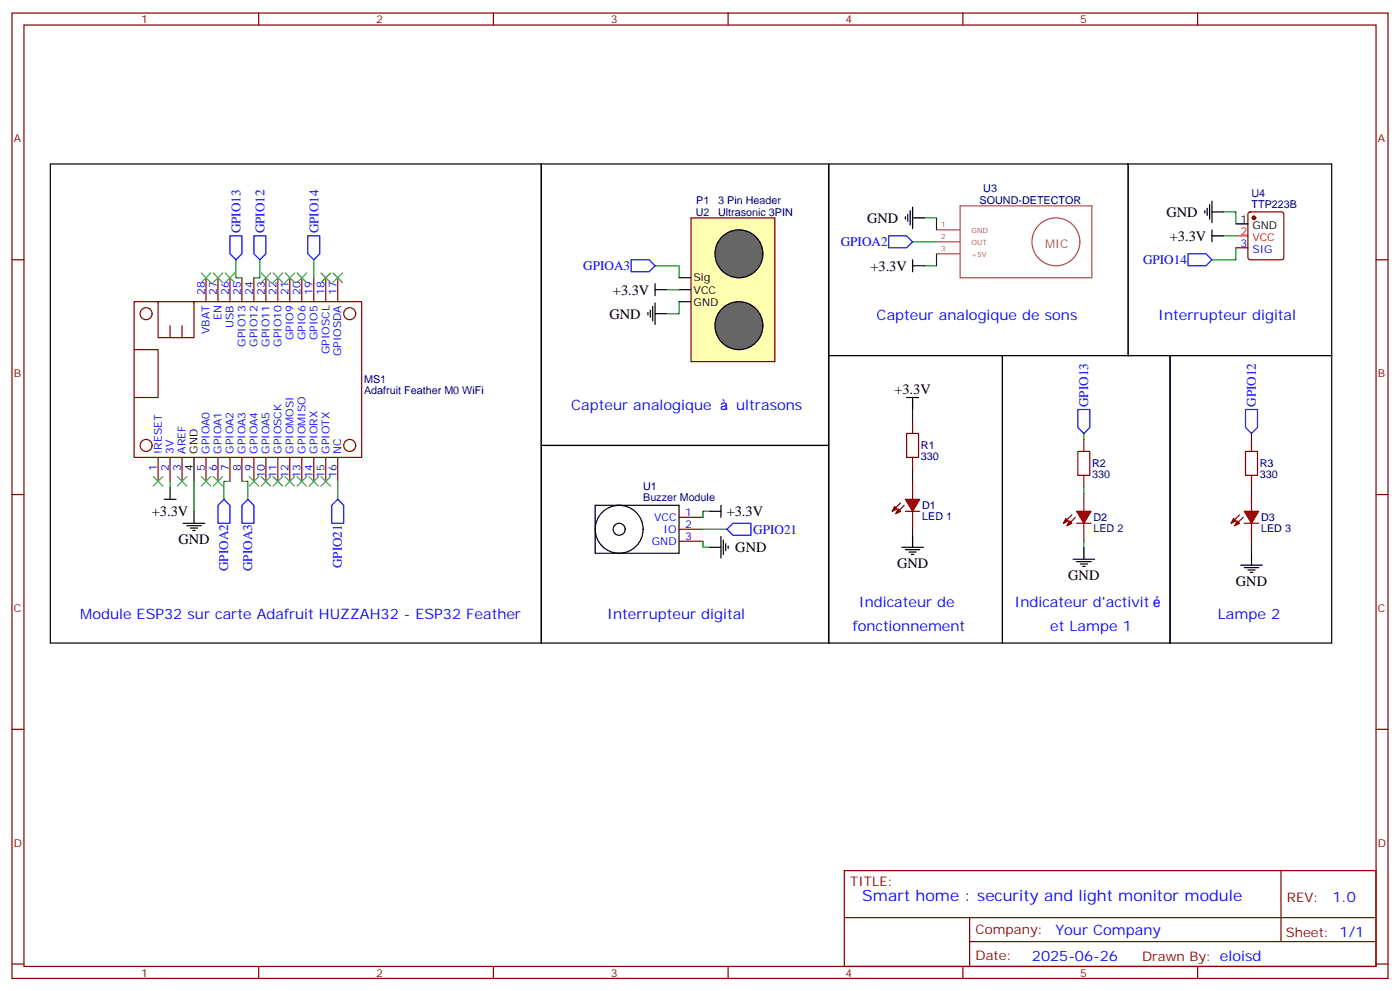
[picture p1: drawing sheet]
<svg xmlns="http://www.w3.org/2000/svg" width="412mm" height="292mm" viewBox="0 0 412 292" stroke-linecap="round" stroke-linejoin="round" font-family="sans-serif">
<g fill="none" stroke="#870000" stroke-width=".35">
<path d="M3.5 3.8h405.4v284.4h-405.4zM7.1 7.4h398.2v277.3h-398.2zM76.2 3.8v3.6M145.3 3.8v3.6M214.5 3.8v3.6M283.6 3.8v3.6M352.8 3.8v3.6M3.5 76.5h3.6M364.1 73h3.5M367.8 62.6l.5-.2h9.2l.5 .2 .2 .5v12.7l-.3 .5-.4 .2h-9.2l-.5-.2-.2-.5v-12.7zM405.3 76.5h3.6M46.6 88.9h59.9v45.8h-67v-45.8h7.1v10.5h10.5v-10.5"/>
<path d="M50.1 95.9v3.5M53.6 95.9v3.5M60.7 81.8v7.1M64.2 81.8v7.1M67.7 81.8v7.1M71.3 81.8v7.1M74.8 81.8v7.1M78.3 81.8v7.1M81.8 81.8v7.1M85.4 81.8v7.1M88.9 81.8v7.1M92.4 81.8v7.1"/>
<path d="M96 81.8v7.1M99.5 81.8v7.1M39.5 103h7.1v14.1h-7.1M46.6 134.7v7.1M50.1 134.7v7.1M53.6 134.7v7.1M60.7 134.7v7.1M64.2 134.7v7.1M67.7 134.7v7.1M71.3 134.7v7.1M74.8 134.7v7.1M78.3 134.7v7.1"/>
<path d="M81.8 134.7v7.1M85.4 134.7v7.1M88.9 134.7v7.1M92.4 134.7v7.1M96 134.7v7.1M99.5 134.7v7.1M3.5 145.7h3.6M200 152.4h7.1M200 155.9h7.1M200 159.4h7.1M405.3 145.7h3.6M3.5 214.8h3.6"/>
<path d="M405.3 214.8h3.6M248.7 256.4h156.6v28.3h-156.6zM377.3 256.5v20.8M248.7 270.3h156.5M285.6 277.3h119.6M285.6 270.3v14.1M3.5 284h3.6M76.2 284.7v3.5M145.3 284.7v3.5M214.5 284.7v3.5M283.6 284.7v3.5M352.8 284.7v3.5"/>
<path d="M405.3 284h3.6"/>
<circle cx="43" cy="92.4" r="1.76"/>
<circle cx="103" cy="92.4" r="1.76"/>
<circle cx="43" cy="131.2" r="1.76"/>
<circle cx="103" cy="131.2" r="1.76"/>
</g>
<g fill="none" stroke="#000" stroke-width=".35">
<path d="M357 59.2v6.4M266.7 63.8v.7M267.4 63.1v2.1M268.1 62.1v4.2M268.8 64.2h3.5M268.8 61v6.3M268.8 76.5v3.5M268.8 78.3h3.5M354.9 62.1v.7M355.6 61.3v2.2M356.3 60.3v4.2M357 62.4h3.5"/>
<path d="M357 67.7v3.5M357 69.5h3.5M364.1 65.9h3.5M190.9 92v.7M191.6 91.3v2.2M192.3 90.3v4.2M193 92.4h3.5M193 83.6v3.5M193 89.2v6.4M193 85.3h3.5M267.1 117.1h3.5M268.8 117.1v3.5"/>
<path d="M57.1 134.7v7.1M48.3 147.1h3.6M50.1 143.5v3.6M54 154.1h6.3M55 154.8h4.3M56.1 155.5h2.1M56.8 156.2h.7M57.1 150.6v3.5M175.3 148.8h24.7v14.1h-24.7zM208.8 150.6h3.6M212.4 148.8v3.6M212.4 158v6.4"/>
<path d="M213.1 159.1v4.2M268.8 157.7v3.5M208.8 161.2h3.6M213.8 160.1v2.1M214.5 160.8v.7M265.6 161.2h6.4M266.7 161.9h4.2M267.8 162.6h2.1M268.5 163.3h.7"/>
<circle cx="182.4" cy="155.9" r="7.1"/>
<circle cx="182.4" cy="155.9" r="1.76"/>
</g>
<g fill="none" stroke="#008700" stroke-width=".35">
<path d="M69.5 76.5v5.3h1.8M76.6 76.5v5.3h-1.8M92.4 76.5v5.3M268.8 71.2h7.1M272.3 64.2h3.6v3.5M275.9 74.8v3.5h-3.6M360.5 62.4h3.6v3.5M360.5 69.5h3.6M364.1 73v3.5h-7.1M50.1 141.8v1.7M57.1 141.8v8.8M67.7 141.8h-1.7v5.3"/>
<path d="M71.3 141.8h1.7v5.3M99.5 141.8v5.3M207.1 159.4v1.8h1.7M207.1 155.9h7M208.8 150.6h-1.7v1.8"/>
</g>
<path d="M67.7 69.5h3.6v5.3l-1.8 1.7-1.8-1.7zM74.8 69.5h3.5v5.3l-1.7 1.7-1.8-1.7zM90.7 69.5h3.5v5.3l-1.8 1.7-1.7-1.7zM185.9 76.5h5.3l1.8 1.8-1.8 1.7h-5.3zM261.8 69.5h5.3l1.7 1.7-1.7 1.8h-5.3zM350 74.8h5.2l1.8 1.7-1.8 1.8h-5.2zM317.5 120.6h3.5v5.3l-1.7 1.8-1.8-1.8zM366.9 120.6h3.5v5.3l-1.7 1.8-1.8-1.8zM66 147.1l1.7 1.7v5.3h-3.5v-5.3zM73 147.1l1.8 1.7v5.3h-3.5v-5.3zM99.5 147.1l1.7 1.7v5.3h-3.5v-5.3zM214.1 155.9l1.8-1.8h5.3v3.6h-5.3z" fill="none" stroke="#00f" stroke-width=".35"/>
<g fill="none" stroke="#a64a4a" stroke-width=".35">
<path d="M275.9 67.7h6.9M275.9 71.2h6.9M275.9 74.8h6.9M282.8 60.6h38.8v21.2h-38.8z"/>
<circle cx="311" cy="71.2" r="7.1"/>
</g>
<circle cx="369.4" cy="64.2" r=".53" fill="#870000" stroke="#870000" stroke-width=".35"/>
<path d="M364.1 69.5h3.5" fill="none" stroke="#f00" stroke-width=".35"/>
<g fill="none" stroke="#3c3" stroke-width=".35">
<path d="M59.3 80.4l2.8 2.8M62.1 80.4l-2.8 2.8M62.8 80.4l2.8 2.8M65.6 80.4l-2.8 2.8M66.3 80.4l2.8 2.8M69.1 80.4l-2.8 2.8M76.9 80.4l2.8 2.8M79.7 80.4l-2.8 2.8M80.4 80.4l2.9 2.8M83.3 80.4l-2.9 2.8M84 80.4l2.8 2.8M86.8 80.4l-2.8 2.8"/>
<path d="M87.5 80.4l2.8 2.8M90.3 80.4l-2.8 2.8M94.5 80.4l2.9 2.8M97.4 80.4l-2.9 2.8M98.1 80.4l2.8 2.8M100.9 80.4l-2.8 2.8M45.2 140.4l2.8 2.8M48 140.4l-2.8 2.8M52.2 140.4l2.8 2.8M55 140.4l-2.8 2.8M59.3 140.4l2.8 2.8M62.1 140.4l-2.8 2.8"/>
<path d="M62.8 140.4l2.8 2.8M65.6 140.4l-2.8 2.8M73.4 140.4l2.8 2.8M76.2 140.4l-2.8 2.8M76.9 140.4l2.8 2.8M79.7 140.4l-2.8 2.8M80.4 140.4l2.9 2.8M83.3 140.4l-2.9 2.8M84 140.4l2.8 2.8M86.8 140.4l-2.8 2.8M87.5 140.4l2.8 2.8M90.3 140.4l-2.8 2.8"/>
<path d="M91 140.4l2.8 2.8M93.8 140.4l-2.8 2.8M94.5 140.4l2.9 2.8M97.4 140.4l-2.9 2.8"/>
</g>
<path d="M203.6 64.2h24.6v42.3h-24.6z" fill="#ffffb0" stroke="#800000" stroke-width=".35"/>
<path d="M200 81.8h3.6M200 85.3h3.6M200 88.9h3.6" fill="none" stroke="#000" stroke-width=".35"/>
<g fill="#666" stroke="#000" stroke-width=".35">
<circle cx="217.7" cy="74.8" r="7.1"/>
<circle cx="217.7" cy="95.9" r="7.1"/>
</g>
<path d="M193 78.3h7v3.5M196.5 85.3h3.5M200 88.9v3.5h-3.5" fill="none" stroke="#008700" stroke-width=".35"/>
<g fill="none" stroke="#000" stroke-width=".35">
<path d="M14.8 48.3h144.7v141.1h-144.7zM159.5 48.3h84.6v82.9h-84.6zM244.1 48.3h88.2v56.4h-88.2zM332.3 48.3h60v56.4h-60zM244.1 104.7h51.2v84.7h-51.2zM295.3 104.7h49.4v84.7h-49.4zM344.7 104.7h47.6v84.7h-47.6zM159.5 131.2h84.6v58.2h-84.6zM316.1 164.7h6.3M317.1 165.4h4.3M318.2 166.1h2.1M318.9 166.8h.7"/>
<path d="M319.3 161.2v3.5M365.5 166.5h6.3M366.5 167.2h4.3M367.6 167.9h2.1M368.3 168.6h.7M368.7 162.9v3.6"/>
</g>
<path d="M267.1 127.7h3.5v7h-3.5z" fill="none" stroke="#870000" stroke-width=".35"/>
<circle cx="268.8" cy="134.7" r=".18" fill="#870000" stroke-dasharray="2.1 2.1"/>
<path d="M268.8 124.1v3.6M268.8 134.7v3.6M317.5 133h3.5v7h-3.5z" fill="none" stroke="#870000" stroke-width=".35"/>
<circle cx="319.3" cy="140" r=".18" fill="#870000" stroke-dasharray="2.1 2.1"/>
<path d="M319.3 129.4v3.6M366.9 133h3.5v7h-3.5zM319.3 140v3.5" fill="none" stroke="#870000" stroke-width=".35"/>
<circle cx="368.7" cy="140" r=".18" fill="#870000" stroke-dasharray="2.1 2.1"/>
<path d="M368.7 129.4v3.6M268.8 141.8v5.3M368.7 140v3.5" fill="none" stroke="#870000" stroke-width=".35"/>
<path d="M266.7 147.1h4.2l-2.1 3.5z" fill="#f00" stroke="#870000" stroke-width=".35"/>
<path d="M265.3 148.1l-2.5 2.5M266.3 148.8l-2.4 2.5M266.7 150.6h4.2M268.8 150.6v5.3M319.3 145.3v5.3" fill="none" stroke="#870000" stroke-width=".35"/>
<g fill="#870000" stroke="#870000" stroke-width=".35">
<path d="M263.5 149.2l.7 .7-1.4 .7z"/>
<path d="M264.6 149.9l.7 .7-1.4 .7z"/>
</g>
<path d="M317.1 150.6h4.3l-2.1 3.5z" fill="#f00" stroke="#870000" stroke-width=".35"/>
<path d="M315.7 151.7l-2.4 2.4M316.8 152.4l-2.5 2.4M317.1 154.1h4.3M319.3 154.1v5.3M368.7 145.3v5.3" fill="none" stroke="#870000" stroke-width=".35"/>
<g fill="#870000" stroke="#870000" stroke-width=".35">
<path d="M314 152.7l.7 .7-1.4 .7z"/>
<path d="M315 153.4l.7 .7-1.4 .7z"/>
</g>
<path d="M366.5 150.6h4.3l-2.1 3.5z" fill="#f00" stroke="#870000" stroke-width=".35"/>
<path d="M365.1 151.7l-2.4 2.4M366.2 152.4l-2.5 2.4M366.5 154.1h4.3M368.7 154.1v5.3" fill="none" stroke="#870000" stroke-width=".35"/>
<g fill="#870000" stroke="#870000" stroke-width=".35">
<path d="M363.4 152.7l.7 .7-1.4 .7z"/>
<path d="M364.4 153.4l.7 .7-1.4 .7z"/>
</g>
<path d="M268.8 120.6v3.5M268.8 138.3v3.5M319.3 127.7v1.7M368.7 127.7v1.7M268.8 155.9v1.8M319.3 143.5v1.8M319.3 159.4v1.8M368.7 143.5v1.8M368.7 159.4v3.5" fill="none" stroke="#008700" stroke-width=".35"/>
<text font-size="4.6" fill="#00f" x="254" y="265.3">Smart home : security and light monitor module</text>
<g font-size="4.2">
<text x="255.4" y="65.6">GND</text>
<text x="343.6" y="63.8">GND</text>
<text x="344.6" y="70.9">+3.3V</text>
<text x="256.4" y="79.7">+3.3V</text>
<text x="180.5" y="86.8">+3.3V</text>
<text x="179.6" y="93.8">GND</text>
<text x="263.4" y="116">+3.3V</text>
<text x="44.7" y="152">+3.3V</text>
<text x="214.1" y="152">+3.3V</text>
<text x="52.6" y="160.2">GND</text>
<text x="216.6" y="162.6">GND</text>
<text x="264.2" y="167.3">GND</text>
<text x="314.7" y="170.8">GND</text>
<text x="364.1" y="172.5">GND</text>
</g>
<g font-size="4.2" fill="#00f">
<text x="258.2" y="94.2">Capteur analogique de sons</text>
<text x="341.1" y="94.2">Interrupteur digital</text>
<text x="168.3" y="120.6">Capteur analogique</text>
<text x="216.9" y="120.6">ultrasons</text>
<text x="252.9" y="178.8">Indicateur de</text>
<text x="298.8" y="178.8">Indicateur d'activit</text>
<text x="23.6" y="182.4">Module ESP32 sur carte Adafruit HUZZAH32 - ESP32 Feather</text>
<text x="178.9" y="182.4">Interrupteur digital</text>
<text x="251.2" y="185.9">fonctionnement</text>
<text x="309.4" y="185.9">et Lampe 1</text>
<text x="358.8" y="182.4">Lampe 2</text>
<text x="392.5" y="265.7">1.0</text>
<text x="310.9" y="275.3">Your Company</text>
<text x="304" y="283.1">2025-06-26</text>
</g>
<g font-size="3.9" fill="#00f">
<text x="70.9" y="68.8" transform="rotate(-90 70.9 68.8)">GPIO13</text>
<text x="77.9" y="68.8" transform="rotate(-90 77.9 68.8)">GPIO12</text>
<text x="93.8" y="68.8" transform="rotate(-90 93.8 68.8)">GPIO14</text>
<text x="247.7" y="72.5">GPIOA2</text>
<text x="336.7" y="77.8">GPIO14</text>
<text x="171.8" y="79.5">GPIOA3</text>
<text x="320.6" y="119.9" transform="rotate(-90 320.6 119.9)">GPIO13</text>
<text x="369.9" y="119.8" transform="rotate(-90 369.9 119.8)">GPIO12</text>
<text x="221.9" y="157.2">GPIO21</text>
<text x="100.7" y="167.4" transform="rotate(-90 100.7 167.4)">GPIO21</text>
<text x="67.2" y="168.2" transform="rotate(-90 67.2 168.2)">GPIOA2</text>
<text x="74.3" y="168.2" transform="rotate(-90 74.3 168.2)">GPIOA3</text>
</g>
<g font-size="3.9" fill="#800">
<text x="250.5" y="261">TITLE:</text>
<text x="379.1" y="265.7">REV:</text>
<text x="287.4" y="275.2">Company:</text>
<text x="378.7" y="275.8">Sheet: 1/1</text>
<text x="287.4" y="282.9">Date:</text>
<text x="336.4" y="283">Drawn By: eloisd</text>
</g>
<text font-size="3.5" fill="#a54b4b" x="307.9" y="73">MIC</text>
<g font-size="3.2" fill="#800">
<text x="41.6" y="6.8">1</text>
<text x="110.8" y="6.8">2</text>
<text x="179.9" y="6.8">3</text>
<text x="249.1" y="6.8">4</text>
<text x="318.2" y="6.8">5</text>
<text x="4.1" y="41.9">A</text>
<text x="405.9" y="41.9">A</text>
<text x="4.1" y="111.1">B</text>
<text x="405.9" y="111.1">B</text>
<text x="4.1" y="180.2">C</text>
<text x="405.9" y="180.2">C</text>
<text x="4.1" y="249.4">D</text>
<text x="405.9" y="249.4">D</text>
<text x="41.6" y="287.7">1</text>
<text x="110.8" y="287.7">2</text>
<text x="179.9" y="287.7">3</text>
<text x="249.1" y="287.7">4</text>
<text x="318.2" y="287.7">5</text>
</g>
<g font-size="3.2" fill="#000080">
<text x="289.6" y="56.5">U3</text>
<text x="368.7" y="58">U4</text>
<text x="205" y="63.5">U2</text>
<text x="205.1" y="60">P1</text>
<text x="211.5" y="63.5">Ultrasonic 3PIN</text>
<text x="211.6" y="60">3 Pin Header</text>
<text x="288.5" y="60">SOUND-DETECTOR</text>
<text x="368.7" y="61.2">TTP223B</text>
<text x="107.2" y="112.9">MS1</text>
<text x="107.2" y="116.1">Adafruit Feather M0 WiFi</text>
<text x="271.3" y="135.5">330</text>
<text x="271.3" y="132.3">R1</text>
<text x="321.7" y="137.6">R2</text>
<text x="371.1" y="137.6">R3</text>
<text x="321.7" y="140.8">330</text>
<text x="371.1" y="140.8">330</text>
<text x="189.5" y="147.6">Buzzer Module</text>
<text x="189.5" y="144.5">U1</text>
<text x="271.6" y="150">D1</text>
<text x="271.6" y="153.1">LED 1</text>
<text x="322.1" y="153.5">D2</text>
<text x="371.5" y="153.5">D3</text>
<text x="322.1" y="156.7">LED 2</text>
<text x="371.5" y="156.7">LED 3</text>
</g>
<g font-size="3.2">
<text x="365.4" y="65.6">1</text>
<text x="368.9" y="67.3">GND</text>
<text x="204.3" y="82.9">Sig</text>
<text x="204.3" y="86.5">VCC</text>
<text x="204.3" y="90">GND</text>
<text x="58.2" y="133.7" transform="rotate(-90 58.2 133.7)">GND</text>
<text x="56.8" y="138.9" transform="rotate(-90 56.8 138.9)">4</text>
</g>
<g font-size="3.2" fill="#f00">
<text x="365.4" y="69.1">2</text>
<text x="368.9" y="70.9">VCC</text>
</g>
<g font-size="3.2" fill="#00f">
<text x="365.4" y="72.6">3</text>
<text x="368.9" y="74.4">SIG</text>
<text x="60.3" y="86.7" transform="rotate(-90 60.3 86.7)">28</text>
<text x="63.9" y="86.7" transform="rotate(-90 63.9 86.7)">27</text>
<text x="67.4" y="86.7" transform="rotate(-90 67.4 86.7)">26</text>
<text x="70.9" y="86.7" transform="rotate(-90 70.9 86.7)">25</text>
<text x="74.4" y="86.7" transform="rotate(-90 74.4 86.7)">24</text>
<text x="78" y="86.7" transform="rotate(-90 78 86.7)">23</text>
<text x="81.5" y="86.7" transform="rotate(-90 81.5 86.7)">22</text>
<text x="85" y="86.7" transform="rotate(-90 85 86.7)">21</text>
<text x="88.5" y="86.7" transform="rotate(-90 88.5 86.7)">20</text>
<text x="92.1" y="86.7" transform="rotate(-90 92.1 86.7)">19</text>
<text x="95.6" y="86.7" transform="rotate(-90 95.6 86.7)">18</text>
<text x="99.1" y="86.7" transform="rotate(-90 99.1 86.7)">17</text>
<text x="65.3" y="94.3" transform="rotate(-90 65.3 94.3)">EN</text>
<text x="61.7" y="98.4" transform="rotate(-90 61.7 98.4)">VBAT</text>
<text x="68.8" y="96.6" transform="rotate(-90 68.8 96.6)">USB</text>
<text x="86.4" y="100.1" transform="rotate(-90 86.4 100.1)">GPIO9</text>
<text x="90" y="100.1" transform="rotate(-90 90 100.1)">GPIO6</text>
<text x="93.5" y="100.1" transform="rotate(-90 93.5 100.1)">GPIO5</text>
<text x="72.3" y="102.2" transform="rotate(-90 72.3 102.2)">GPIO13</text>
<text x="75.8" y="102.2" transform="rotate(-90 75.8 102.2)">GPIO12</text>
<text x="79.4" y="102.2" transform="rotate(-90 79.4 102.2)">GPIO11</text>
<text x="82.9" y="102.2" transform="rotate(-90 82.9 102.2)">GPIO10</text>
<text x="97" y="104.3" transform="rotate(-90 97 104.3)">GPIOSCL</text>
<text x="100.5" y="104.9" transform="rotate(-90 100.5 104.9)">GPIOSDA</text>
<text x="47.6" y="133.7" transform="rotate(-90 47.6 133.7)">!RESET</text>
<text x="51.2" y="133.7" transform="rotate(-90 51.2 133.7)">3V</text>
<text x="54.7" y="133.7" transform="rotate(-90 54.7 133.7)">AREF</text>
<text x="61.7" y="133.7" transform="rotate(-90 61.7 133.7)">GPIOA0</text>
<text x="65.3" y="133.7" transform="rotate(-90 65.3 133.7)">GPIOA1</text>
<text x="68.8" y="133.7" transform="rotate(-90 68.8 133.7)">GPIOA2</text>
<text x="72.3" y="133.7" transform="rotate(-90 72.3 133.7)">GPIOA3</text>
<text x="75.8" y="133.7" transform="rotate(-90 75.8 133.7)">GPIOA4</text>
<text x="79.4" y="133.7" transform="rotate(-90 79.4 133.7)">GPIOA5</text>
<text x="82.9" y="133.7" transform="rotate(-90 82.9 133.7)">GPIOSCK</text>
<text x="86.4" y="133.7" transform="rotate(-90 86.4 133.7)">GPIOMOSI</text>
<text x="90" y="133.7" transform="rotate(-90 90 133.7)">GPIOMISO</text>
<text x="93.5" y="133.7" transform="rotate(-90 93.5 133.7)">GPIORX</text>
<text x="97" y="133.7" transform="rotate(-90 97 133.7)">GPIOTX</text>
<text x="100.5" y="133.7" transform="rotate(-90 100.5 133.7)">NC</text>
<text x="46.2" y="138.9" transform="rotate(-90 46.2 138.9)">1</text>
<text x="49.7" y="138.9" transform="rotate(-90 49.7 138.9)">2</text>
<text x="53.3" y="138.9" transform="rotate(-90 53.3 138.9)">3</text>
<text x="60.3" y="138.9" transform="rotate(-90 60.3 138.9)">5</text>
<text x="63.9" y="138.9" transform="rotate(-90 63.9 138.9)">6</text>
<text x="67.4" y="138.9" transform="rotate(-90 67.4 138.9)">7</text>
<text x="70.9" y="138.9" transform="rotate(-90 70.9 138.9)">8</text>
<text x="74.4" y="138.9" transform="rotate(-90 74.4 138.9)">9</text>
<text x="78" y="140.9" transform="rotate(-90 78 140.9)">10</text>
<text x="81.5" y="140.9" transform="rotate(-90 81.5 140.9)">11</text>
<text x="85" y="140.9" transform="rotate(-90 85 140.9)">12</text>
<text x="88.5" y="140.9" transform="rotate(-90 88.5 140.9)">13</text>
<text x="92.1" y="140.9" transform="rotate(-90 92.1 140.9)">14</text>
<text x="95.6" y="140.9" transform="rotate(-90 95.6 140.9)">15</text>
<text x="99.1" y="140.9" transform="rotate(-90 99.1 140.9)">16</text>
<text x="192.7" y="153.4">VCC</text>
<text x="201.8" y="152">1</text>
<text x="201.8" y="155.5">2</text>
<text x="192" y="160.5">GND</text>
<text x="195.5" y="157">IO</text>
<text x="201.8" y="159.1">3</text>
</g>
<g font-size="2.1" fill="#a54b4b">
<text x="277.2" y="67">1</text>
<text x="277.2" y="70.5">2</text>
<text x="286.2" y="68.7">GND</text>
<text x="277.2" y="74.1">3</text>
<text x="286.2" y="72.3">OUT</text>
<text x="286.2" y="75.8">+5V</text>
</g>
</svg>
